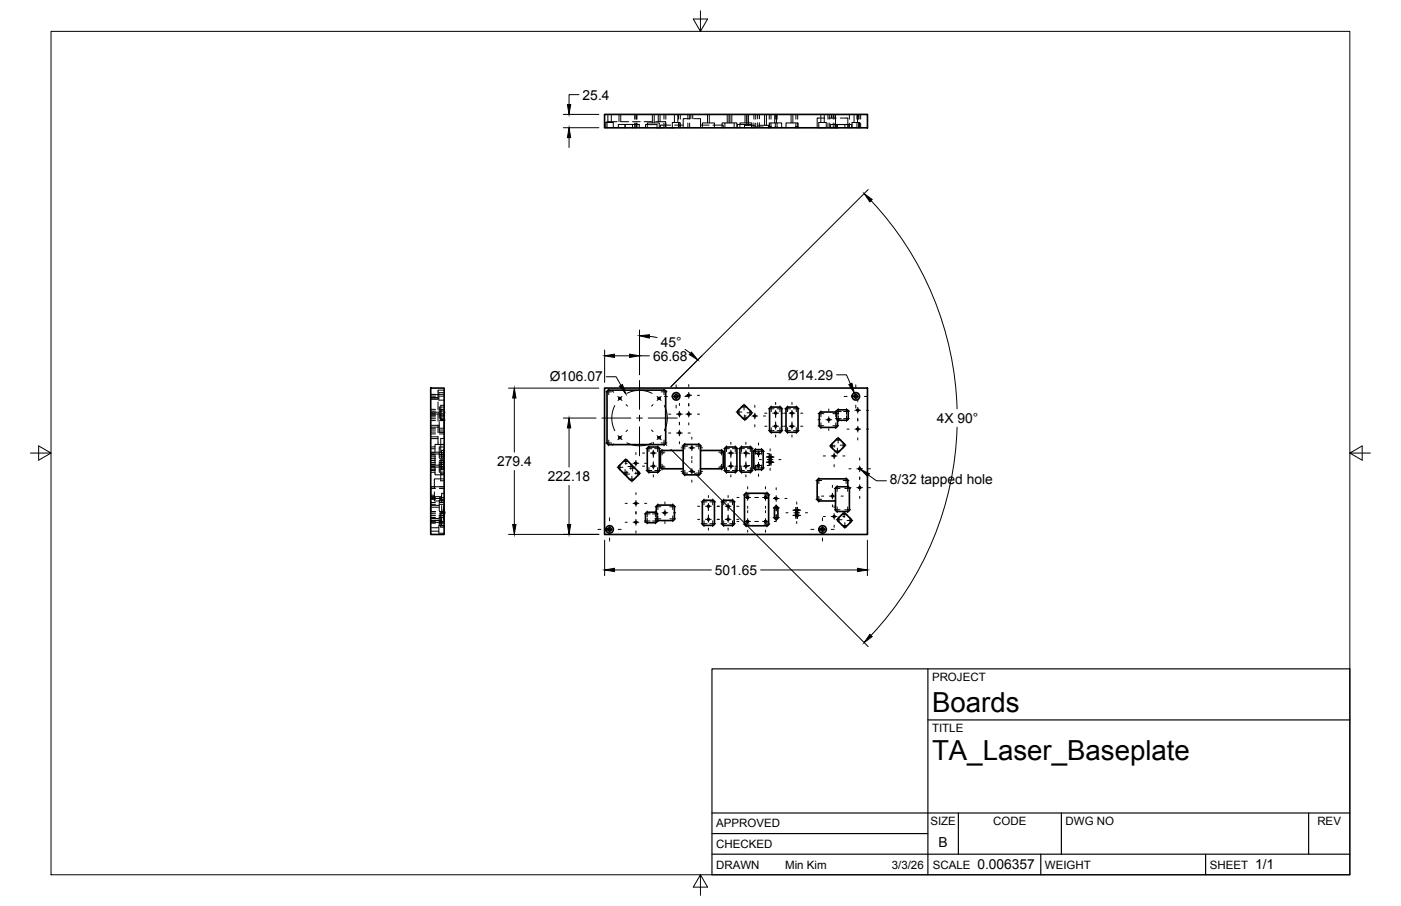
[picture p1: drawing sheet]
<svg xmlns="http://www.w3.org/2000/svg" width="432mm" height="279mm" viewBox="0 0 432 279" stroke-linecap="round" stroke-linejoin="round" font-family="sans-serif">
<!-- layer: Visible -->
<g fill="none" stroke="#000" stroke-width=".51">
<path d="M186.3 35.3h81.1v4.1h-81.1zM132.8 119.7h4.1v45.1h-4.1zM186.3 119.7h81.1v45.1h-81.1zM187.3 120.4h17.6l.3 .4-.1 16.1-.4 .2-17.4-.1-.2-.4v-15.8zM199.8 137.9l2.9-.1 .5 .3v7l-.2 .4-3 .1-.4-.3-.1-6.9zM210.6 138.9h-6.5l-.6 .5v4.7l.3 .4 6.8 .1M211.1 137.1h4.3M211.1 137l-.5 .6v8.3M215.4 137l.4 .3 .1 1.6M223.7 137.9l2.9-.1 .5 .3v7l-.2 .4-3 .1-.4-.3-.1-6.9zM228.3 137.9l3-.1 .4 .3 .1 7-.3 .4-2.9 .1-.5-.3-.1-6.9zM229 125.1h.7l1.9 2.1-.1 .5-1.8 1.6-.5-.1-1.9-2 .1-.5 1.6-1.6"/>
<path d="M232.8 138.7h1.9M232.8 138.6l-.5 .6v5.1l.5 .5h1.9l.5-.3v-5.3l-.5-.6M237.2 132.8l.5 .5h2.7l.5-.5M237.2 132.8v-6.7l.5-.6h2.7l.4 .3 .1 7M242.3 132.8l.5 .5h2.6M245.4 125.5h-2.6l-.5 .3v7M245.5 125.5l.5 .6v6.7M246 132.8l-.5 .5M256.2 137.2l2-2 .5 .2 1.7 1.7-.2 .5-2 2-.5-.2-1.5-1.5M256.2 137.1v.8M257.9 127.1h-5.1l-.3 .5 .1 3.9 .4 .3 4.9-.1 .2-.4v-1.8M258.1 126.4h3.1l.3 .5-.1 2.4-.5 .3h-2.5l-.4-.2-.1-2.5z"/>
<path d="M190.7 143.7v.8l2 1.7M192.7 146.2l.1 .4M194.8 143.5l-1.6-1.6-.5-.1-2 1.9M194.8 143.5l.2 .4 1.9 1.7M196.9 146.3l-2 1.9-.5-.1-1.6-1.5M196.9 145.6v.7M202.3 158.1v-1.8l.2-.5h4.9l.4 .2 .1 4-.3 .5h-5.1M202.3 158h-3.1l-.2 .5-.1 2.2M202.3 158l.2 .3v2.4M210.6 145.9l.5 .5M215.9 145.9l-.5 .5h-4.3M215.9 144.6l6.8-.1 .2-.4v-4.9l-.5-.3h-6.5v7"/>
<path d="M216.7 154.3h3l.4 .2 .1 7-.3 .5h-2.9l-.5-.2v-7zM222.8 154.3h3l.4 .2 .1 7-.3 .5h-2.9l-.5-.2-.1-7zM229.7 152.2l6.7-.1 .4 .3 .1 9.2-.2 .5h-6.7l-.4-.2-.1-9.3zM237 142.4l.8 .1-.7 .2zM237 140.8l.8 .1-.7 .2zM239.2 156.1h.1M239.2 156.1l-.5 .5v3.1l.5 .5M239.3 156.1l.5 .5v3.1l-.5 .5M245.2 158.8l.8 .2-.7 .1zM245.2 157.2l.8 .1-.7 .2zM257.5 157.2l.5 .5h3.3l.5-.5M257.5 154.5v2.7"/>
<path d="M260.5 158.4l1.8 1.7M260.6 158.4h-.8l-1.5 1.5-.2 .5 2 2h.7M261.3 150.1h.1M261.3 148.2v1.9M261.3 150.1l.5 .5v6.6M261.3 148.2l-.5-.5-8.7 .1-.2 .4v6l.5 .3h5.1l.1-4.2 .4-.2h3.3M199 160.7l.5 .5h2.5l.5-.5M239.2 160.2h.1M262.3 160.9l-1.5 1.5M262.3 160.2v.7"/>
<circle cx="191.1" cy="122.9" r=".29"/>
<circle cx="191.1" cy="135" r=".29"/>
<circle cx="201.4" cy="139.7" r=".29"/>
<circle cx="203.2" cy="135" r=".29"/>
<circle cx="203.2" cy="122.9" r=".29"/>
<circle cx="208.4" cy="122.2" r=".54"/>
<circle cx="208.4" cy="122.2" r="1.15"/>
<circle cx="209.4" cy="127.7" r=".29"/>
<circle cx="209.4" cy="133.5" r=".29"/>
<circle cx="212.3" cy="127.7" r=".29"/>
<circle cx="212.3" cy="121.9" r=".29"/>
<circle cx="213.2" cy="138.1" r=".29"/>
<circle cx="225.3" cy="139.7" r=".29"/>
<circle cx="229.9" cy="139.7" r=".29"/>
<circle cx="232.7" cy="128.3" r=".29"/>
<circle cx="233.8" cy="139.9" r=".29"/>
<circle cx="239.1" cy="131.4" r=".29"/>
<circle cx="239.1" cy="127.4" r=".29"/>
<circle cx="244.1" cy="131.4" r=".29"/>
<circle cx="244.1" cy="127.4" r=".29"/>
<circle cx="255.5" cy="129.4" r=".29"/>
<circle cx="263.8" cy="122.2" r=".54"/>
<circle cx="263.8" cy="122.2" r="1.15"/>
<circle cx="264.4" cy="126.5" r=".29"/>
<circle cx="264.4" cy="132.3" r=".29"/>
<circle cx="196" cy="142.9" r=".29"/>
<circle cx="196" cy="155.2" r=".29"/>
<circle cx="201.4" cy="143.8" r=".29"/>
<circle cx="204.9" cy="158.1" r=".29"/>
<circle cx="213.2" cy="145.4" r=".29"/>
<circle cx="218.3" cy="156.1" r=".29"/>
<circle cx="224.4" cy="156.1" r=".29"/>
<circle cx="225.3" cy="143.8" r=".29"/>
<circle cx="229.9" cy="143.8" r=".29"/>
<circle cx="230.5" cy="153.4" r=".29"/>
<circle cx="233.8" cy="143.6" r=".29"/>
<circle cx="236" cy="153.4" r=".29"/>
<circle cx="237.4" cy="141.7" r=".29"/>
<circle cx="239.2" cy="153.7" r=".29"/>
<circle cx="245.6" cy="158.1" r=".29"/>
<circle cx="256.6" cy="153" r=".29"/>
<circle cx="257.1" cy="159.3" r=".29"/>
<circle cx="257.1" cy="140.6" r=".29"/>
<circle cx="265" cy="144.6" r=".29"/>
<circle cx="265" cy="150.4" r=".29"/>
<circle cx="187.9" cy="163.3" r=".54"/>
<circle cx="187.9" cy="163.3" r="1.15"/>
<circle cx="196" cy="161" r=".29"/>
<circle cx="218.3" cy="160.2" r=".29"/>
<circle cx="224.4" cy="160.2" r=".29"/>
<circle cx="230.5" cy="160.8" r=".29"/>
<circle cx="236" cy="160.8" r=".29"/>
<circle cx="253.5" cy="163.3" r=".54"/>
<circle cx="253.5" cy="163.3" r="1.15"/>
</g>
<g fill="#000">
<circle cx="237" cy="142.5" r=".25"/>
<circle cx="237" cy="140.9" r=".25"/>
<circle cx="237.8" cy="140.9" r=".25"/>
<circle cx="237.8" cy="142.5" r=".25"/>
<circle cx="245.2" cy="157.4" r=".25"/>
<circle cx="245.2" cy="159" r=".25"/>
<circle cx="246" cy="157.4" r=".25"/>
<circle cx="246" cy="159" r=".25"/>
</g>
<!-- layer: Hidden -->
<g fill="none" stroke="#000" stroke-width=".31">
<path d="M186.7 39.4v-1.6h2.3v1.6M187.3 35.3v2.5M188.4 35.3v2.5M190.2 37.5h-3.1v1.9M190.6 39.4v-1h4.3v1v-1h2.1v1M190.8 35.3v2.2M191.3 35.3v2.2M191.4 37.5h2.4M192.7 38.4v1M194.9 37.5h2.4M195.7 35.3v1.4M195.7 38v1.4"/>
<path d="M196.2 35.3v1.4M196.2 38v1.4M198.5 37.5h2.4M198.9 39.4v-1h3.6v1M199.5 39.4v-1.5h3.7v1.5M201.1 35.3v2.6M201.6 35.3v2.6M202.1 37.5h3.1v1.9M202.3 39.4h2.2M202.9 35.3v2.2M203.4 35.3v2.2M204.6 35.3v1.4"/>
<path d="M204.6 38v1.4M205.2 35.3v1.4M205.7 39.4h2.2M206.7 38.6h-3.2v.8M207.2 39.4v-1.6h2.3v1.6M207.9 35.3v2.5M207.9 38.6h2.7M208.9 35.3v2.5M209.1 35.3v1.4M209.1 38v1.4M209.7 35.3v1.4M209.7 38v1.4"/>
<path d="M212 35.3v1.4M212 38v1.4M212.6 35.3v1.4M212.6 38v1.4M212.6 36.6h-2v2.8M212.9 35.3v1.3M213.5 35.3v1.3M213.8 36.6h2.1v2.8M215.9 38.6h2.6M216.5 39.4v-1.5h3.7v1.5M218.1 35.3v2.6M218.6 35.3v2.6"/>
<path d="M219.7 38.6h3.2v.8M223.4 39.4v-1.5h3.7v1.5M223.4 37.9h-.9v1.5M224.1 35.3v2.6M224.7 35.3v2.6M225 35.3v2.6M225.6 35.3v2.6M226.3 37.9v1.5M227.3 39.4v-1h4.3v1M228 39.4v-1.5h3.8v1.5M229.6 35.3v2.6M230.2 35.3v3.4"/>
<path d="M230.7 35.3v3.4M232.3 39.4v-.2h2.9v.2M232.4 35.3v1.4M232.4 38v1.4M232.6 38.7h-3.1v.7M232.9 35.3v1.4M232.9 38v1.4M233.5 35.3v1.3M233.5 37.8v1.4M233.8 38.7h3.1v.7l.1-.3h.8v.3M234.1 35.3v1.3M234.1 37.8v1.4"/>
<path d="M235.6 35.3v3.4M236.2 35.3v3.4M237.1 35.3v1.4M237.1 38v1.4M237.2 39.4v-1.5h3.7v1.5M237.6 35.3v1.4M237.6 38v1.4M238.7 39.4v-.2h1.1v.2M238.8 35.3v2.6M239 35.3v1.4M239 38v1.4M239.3 35.3v2.6"/>
<path d="M239.5 35.3v1.4M239.5 38v1.4M242.3 39.4v-1.5h3.7v1.5v-.3h-.8v.3M243.8 35.3v2.6M244.4 35.3v2.6M245.3 35.3v1.4M245.3 38v1.4M245.9 35.3v1.4M245.9 38v1.4M252.3 39.4v-1.6h2.4v1.6M252.5 39.4h2.2M253 35.3v2.5"/>
<path d="M254 35.3v2.5M254.2 36.4h-2.3v3M255.2 35.3v1.4M255.2 38v1.4M255.4 36.4h2.4M255.7 35.3v1.4M255.7 38v1.4M255.9 39.4h2v-1h3.5v1M256.3 35.3v1.1M256.8 38v1.4M256.8 35.3v1.4M257.4 35.3v1.4"/>
<path d="M257.4 38v1.4M257.9 39.4h.2M258.1 38.4v1M258.1 39.4h.1M259 36.4h2.3v3M260.4 38.4h-4.4v1M260.4 38.4h2.1v1M260.4 38.4v1M261.8 36.8v-1.5h-4.3v4.1M261.8 38v1.4M262.6 39.4v-1.6h2.3v1.6M263.2 35.3v2.5"/>
<path d="M264.1 35.3v1.4M264.1 38v1.4M264.3 35.3v2.5M264.7 35.3v1.4M264.7 38v1.4M265.3 35.3v1.4M265.3 38v1.4M132.8 134.7h2.2v2.4h1.9M132.8 137.8h1.3M132.8 133.8h1.4M132.8 133.2h1.4M132.8 128h1.4"/>
<path d="M132.8 127.4h1.4M132.8 122.2h1.4M132.8 121.6h1.4M132.8 132.6h1.4M132.8 132.1h1.4M132.8 128.6h1.4M132.8 126.8h1.4M132.8 126.2h1.4M132.8 140h2.6M132.8 139.4h2.6M132.8 135.3h2.2M132.8 138.4h1.3"/>
<path d="M132.8 123.1h2.2M132.8 122.6h2.2M132.8 122.8h2.5M132.8 121.7h2.5M132.8 139.6h1.3M132.8 131.7h2.6M132.8 131.2h2.6M132.8 127.7h2.6M132.8 127.1h2.6M132.8 129.7h1.4M132.8 129.1h1.4M135 124v2.3"/>
<path d="M135 127.5v2.4M135 131.1v2.4M135.4 130v3.3h1.5M135.4 133.8h1.5M135.4 133.2h1.5M135.4 128h1.5M135.4 127.4h1.5M135.4 122.2h1.5M135.4 121.6h1.5M135.4 132.6h1.5M135.4 132.1h1.5M135.4 128.6h1.5"/>
<path d="M135.4 126.8h1.5M135.4 126.2h1.5M135.4 129.7h1.5M135.4 129.1h1.5M136.9 127.1v1.7M136.9 130v1.8M136.9 127.1h.1M136.9 126.4h-1v3.2h1M136.9 125.5h-1.5v3.3M136.9 138.7h-.2v2.4M136.9 121.1h-1.6v2.3h1.6M136.9 120.3h-1.9v2.5"/>
<path d="M136.9 138.9h-.8v2.2M136.9 137.1h-2.8v2.3M136.9 137.9h-1.5v3.2M136.9 129.5h.1M136.9 135.2h-1.1v4.4M136.9 125h-1.1v4.4h1.1M136.9 139.6h-1.6M132.8 145.6h1.3M132.8 150.1h4.1M132.8 143.8h1.3M132.8 155.5h1.4M132.8 155h1.4"/>
<path d="M132.8 143.2h1.4M132.8 142.6h1.4M132.8 154h1.4M132.8 153.5h1.4M132.8 159.6h1.4M132.8 159h1.4M132.8 150.7h1.4M132.8 144.8h1.4M132.8 144.3h1.4M132.8 142h1.4M132.8 141.5h1.4M132.8 140.9h1.4"/>
<path d="M132.8 140.3h1.4M132.8 158.4h1.4M132.8 157.9h1.4M132.8 159.9h2.6M132.8 156.4h2.6M132.8 155.9h2.6M132.8 144h2.6M132.8 143.5h2.6M132.8 145.1h1.3M132.8 153.7h3.3M132.8 153.2h3.3M132.8 143.3h1.3"/>
<path d="M132.8 153.3h1.1M132.8 152.7h1.1M132.8 140.2h1.3M132.8 154.5v3.2h1.4M133.9 151.7v2.8h3M133.9 150.1h-1.1v3.2M134.1 144.1v2.3h2.8M134.1 140.5v2.4M135.3 143.8l1.6 .1M135.3 143.3h1.4M135.3 140.2h1.4M135.4 142.3v3.3h1.5"/>
<path d="M135.4 158.8v3.2h1.5M135.4 155.5h1.5M135.4 155h1.5M135.4 143.2h1.5M135.4 142.6h1.5M135.4 154h1.5M135.4 153.5h1.5M135.4 159.6h1.5M135.4 159h1.5M135.4 150.7h1.5M135.4 144.8h1.5M135.4 144.3h1.5"/>
<path d="M135.4 142h1.5M135.4 141.5h1.5M135.4 140.9h1.5M135.4 140.3h1.5M135.4 158.4h1.5M135.4 157.9h1.5M135.4 157.7h1.5M136.1 142.3v2.3h.8M136.1 159.5v2.6h.8h-1.6v2.3h1.6M136.1 155.9v2.4M136.7 142.3v2.5h.2M136.9 147.7h-3v2.8"/>
<path d="M136.9 152.1h-.8v2.6M136.9 154.3h-1.5v3.3M136.9 158h-1v3.2h1M136.9 155.8v4.7M136.9 158.1h.1M136.9 141.8h-1.1v4.4h1.1h-1.1v2.1h1.1M136.9 158.2h-1.1v4.4h1.1M136.9 156.1h-.2v4.1h.2M136.9 158.8h-.4v.3h.4M136.9 157.2h-.4v.3h.4M136.9 142.4h-.4v.3h.4M136.9 140.8h-.4v.3h.4"/>
<path d="M136.9 158.4h.1M136.9 157.9h.1M132.8 161.3h1.4M132.8 160.8h1.4M132.8 163.8h2.5M132.8 162.8h2.5M132.8 160.4h2.6M132.8 161.1h3.3M132.8 160.5h3.3M135.4 161.3h1.5M135.4 160.8h1.5"/>
</g>
<!-- layer: Border -->
<path d="M15.7 9.7h400.3v260.1h-400.3zM215.9 3.3v6.4l-2.2-3.8h4.4l-2.2 3.8M9.4 139.7h6.3l-3.8-2.2v4.4l3.8-2.2M416 139.7l3.8 2.2v-4.4l-3.8 2.2h6.4M215.9 269.8l2.2 3.8h-4.4l2.2-3.8v6.3" fill="none" stroke="#000" stroke-width=".31"/>
<!-- layer: Titleblock -->
<path d="M219.4 206.3h196.6v63.5h-196.6zM286 206.3v63.5M286 222h130M219.4 257.1h66.6M219.4 250.7h196.6M295.4 250.7v12.7M327.1 250.7v12.7M403.3 250.7v12.7M219.4 263.4h196.6M320.8 263.4v6.4M371.6 263.4v6.4" fill="none" stroke="#000" stroke-width=".36"/>
<!-- layer: Smart Centers -->
<g fill="none" stroke="#000" stroke-width=".31">
<path d="M187.6 120v1.7M197.1 117.3v9M204.7 120v1.7M208.4 118.7v.9M212.3 118.6v.6M263.8 118.7v.9M185.5 128.9h8.9M186.7 136.6h1.8M186.7 120.8h1.8M187.6 135.7v1.8M188.7 120.5l.5 .5M189.2 136.9l-.5 .5"/>
<path d="M189.5 125.1a8.6 8.6 0 0 0 0 7.7M190.4 122.3l1.3 1.2M190.5 134.3l1.2 1.3M191.7 134.4l-1.3 1.2M191.7 122.3l-1.2 1.2M193 124.8l.4 .4M193.2 136.6a8.6 8.6 0 0 0 7.8 0M193.2 121.3a8.6 8.6 0 0 1 7.8 0M193.4 132.6l-.4 .5M196 139.6v.6M196.2 128.9h1.8M197.1 128v1.8"/>
<path d="M197.1 131.6v8.9M198 139.7h.7M199.1 138.4h1.8M199.8 128.9h8.9M200 137.5v1.8M200.5 139.7h1.7M200.8 132.6l.5 .5M201.3 124.8l-.5 .4M201.4 136.4v.6M201.4 138.8v2.3M201.8 138.4h1.8M202.5 122.3l1.3 1.2"/>
<path d="M202.5 134.4l1.3 1.2M202.7 137.5v1.8M203.2 139.4h1.7M203.8 134.3l-1.3 1.3M203.8 136.6h1.8M203.8 120.8h1.8M203.8 122.3l-1.3 1.2M204 139.7h.7M204 138.5v1.8M204.7 135.7v1.8M204.7 125.1a8.6 8.6 0 0 1 0 7.7M204.8 122.3h.9"/>
<path d="M205.1 136.9l.4 .5M205.5 120.5l-.4 .5M206.1 133.5h.6M206.1 127.7h.6M207.5 122.3h1.8M208.4 121.4v1.7M208.4 124.9v.9M208.5 133.5h1.8M208.5 127.7h1.8M209 121.9h.6M209.4 124.4v.7M209.4 126.8v1.8"/>
<path d="M209.4 130.2v.8M209.4 132.7v1.7M209.4 136.2v.7M209.9 138.1h.6M210.2 137.6h1.8M211.1 122.3h.9M211.1 136.7v1.8M211.4 127.7h1.8M211.4 121.9h1.8M212.1 133.5h.6M212.3 121v1.8M212.3 124.4v.8"/>
<path d="M212.3 126.8v1.8M212.3 130.4v.6M212.3 138.1h1.8M213.2 134.8v.6M213.2 137.2v1.8M214.5 137.6h1.8M215 127.7h.6M215 121.9h.6M215.4 136.7v1.8M215.9 138.1h.7M221.5 139.4h1.8M221.9 139.7h.7"/>
<path d="M222.4 138.5v1.8M223 138.4h1.8M223.9 137.5v1.8M224.4 139.7h1.8M225.3 136.4v.6M225.3 138.8v2.3M225.7 138.4h1.8M226.6 139.7h.6M226.6 137.5v1.8M226.9 127.1h1.8M227.7 138.4h1.7M227.8 126.2v1.8"/>
<path d="M227.9 139.7h.7M228.4 125.5h1.8M228.6 137.5v1.8M228.7 128.9h1.7M229 139.7h1.8M229.3 128.3h.7M229.3 124.6v1.8M229.6 128v1.8M229.9 136.4v.6M229.9 138.8v2.3M230.2 127.3h1.8M230.4 138.4h1.7"/>
<path d="M230.4 139.9h.7M231.1 126.4v1.8M231.2 137.5v1.8M231.8 128.3h1.7M231.9 139.2h1.8M232.6 139.7h.6M232.6 125v.6M232.6 127.4v1.8M232.6 131v.6M232.8 138.3v1.8M232.9 139.9h1.8M233.8 136.6v.6"/>
<path d="M233.8 139v1.9M233.8 139.2h1.8M234.7 138.3v1.8M235.3 128.3h.7M235.7 131.4h.7M235.7 127.4h.7M236.5 139.9h.6M236.8 132.8h1.8M236.8 126.1h1.8M237.4 138.4v.7M237.7 125.2v1.8M237.7 131.9v1.8"/>
<path d="M238.1 131.4h1.8M238.1 127.4h1.8M239.1 124.1v.6M239.1 126.5v2.3M239.1 130.1v2.3M239.1 134.1v.7M239.5 132.8h1.8M239.5 126.1h1.8M240.4 125.2v1.8M240.4 131.9v1.8M240.8 131.4h.6M240.8 127.4h.6"/>
<path d="M241.7 131.4h.7M241.7 127.4h.7M241.9 132.8h1.7M241.9 126.1h1.7M242.7 125.2v1.8M242.7 131.9v1.8M243.2 131.4h1.8M243.2 127.4h1.8M244.1 124.1v.6M244.1 126.5v2.3M244.1 130.1v2.3M244.1 134.1v.7"/>
<path d="M244.5 132.8h1.8M244.5 126.1h1.8M245.4 125.2v1.8M245.4 131.9v1.8M246.8 131.4h.6M246.8 127.4h.6M252.1 129.4h.7M252.1 127.6h1.8M252.1 131.3h1.8M253 126.7v1.8M253 130.4v1.8M254.6 129.4h1.7"/>
<path d="M255.4 126.1v.7M255.4 128.5v1.8M255.4 132.1v.7M255.6 137.5h1.8M256.5 136.6v1.8M256.7 127.6h1.8M256.7 131.3h1.8M257.1 137.3v.6M257.1 139.7v1.8M257.2 139.1h1.8M257.4 135.7h1.8M257.5 126.9h1.8"/>
<path d="M257.5 129.1h1.8M257.6 126.7v1.8M257.6 130.4v1.8M258.1 138.2v1.8M258.1 129.4h.7M258.3 134.8v1.8M258.4 126v1.8M258.4 128.2v1.8M259 137.3h1.8M259.9 136.4v1.8M260 126.9h1.8M260 129.1h1.8"/>
<path d="M260.2 122.3h.9M260.9 126v1.8M260.9 128.2v1.8M261 132.3h.7M261 126.5h.7M262.9 122.3h1.7M263.5 132.3h1.8M263.5 126.5h1.8M263.8 121.4v1.7M263.8 124.9v.9M264.4 123.2v.6M264.4 125.6v1.8"/>
<path d="M264.4 129v.9M264.4 131.4v1.8M264.4 135v.7M266.4 122.3h.9M267.1 132.3h.6M267.1 126.5h.6M187.9 159.7v.9M190.2 144.1h1.8M191.1 143.2v1.8M191.8 145.7h1.7M192 142.3h1.8M192.3 146.2h1.8"/>
<path d="M192.6 142.9h.7M192.7 144.8v1.8M192.7 155.2h.6M192.9 141.4v1.8M193.2 145.3v1.8M193.5 143.9h1.8M193.8 147.7h1.8M194.1 144.4h1.8M194.4 143v1.8M194.8 146.9v1.7M195 143.5v1.8M195.1 142.9h1.8"/>
<path d="M195.1 155.2h1.8M195.6 146h1.8M196 142v1.8M196 145.6v.6M196 151.9v.6M196 154.3v1.8M196 157.7v.9M196.5 145.1v1.8M198 143.8h.7M198.6 158.5h1.8M198.6 142.9h.7M198.7 155.2h.6"/>
<path d="M199.1 145.1h1.8M199.5 157.6v1.8M199.5 159.8v1.8M200 144.2v1.8M200.5 143.8h1.7M201.1 158.5h1.8M201.4 142.4v2.3M201.4 146.4v.7M201.6 158.1h.6M201.8 145.1h1.8M201.9 160h1.8M201.9 156.3h1.8"/>
<path d="M202 157.6v1.8M202 159.8v1.8M202.7 144.2v1.8M202.8 155.4v1.8M202.8 159.1v1.8M203.2 144.1h1.7M204 143.8h.7M204 158.1h1.8M204 143.2v1.7M204.9 154.8v.7M204.9 157.2v1.8M206.5 160h1.8"/>
<path d="M206.5 156.3h1.8M207.3 155.4v1.8M207.3 159.1v1.8M207.6 158.1h.7M209.9 145.4h.6M210.2 145.9h1.8M211.1 145v1.8M212.3 145.4h1.8M213.2 140.8v.6M213.2 142v.7M213.2 144.5v1.8M213.2 148v.7"/>
<path d="M214.5 145.9h1.8M215 156.1h.6M215.4 145v1.8M215.9 145.4h.7M216.1 154.8h1.8M217 153.9v1.8M217.4 156.1h1.8M218.3 152.8v.6M218.3 155.2v2.3M218.3 158.8v2.3M218.8 154.8h1.8M219.7 153.9v1.8"/>
<path d="M221 156.1h.7M221.5 144.1h1.8M221.9 143.8h.7M222.2 154.8h1.7M222.4 143.2v1.7M223 145.1h1.8M223.1 153.9v1.8M223.5 156.1h1.8M223.9 144.2v1.8M224.4 143.8h1.8M224.4 152.8v.6M224.4 155.2v2.3"/>
<path d="M224.4 158.8v2.3M224.9 154.8h1.7M225.3 142.4v2.3M225.3 146.4v.7M225.7 145.1h1.8M225.7 153.9v1.8M226.6 143.8h.6M226.6 144.2v1.8M227.1 156.1h.6M227.1 153.4h.7M227.7 145.1h1.7M227.9 143.8h.7"/>
<path d="M228.6 144.2v1.8M229 143.8h1.8M229.1 152.6h1.8M229.6 153.4h1.7M229.9 142.4v2.3M229.9 146.4v.7M230 151.7v1.8M230.4 145.1h1.7M230.4 150.1v.6M230.4 152.5v1.8M230.4 156.1v.7M230.4 157.5v.6"/>
<path d="M230.4 159.9v1.8M230.4 143.6h.7M231.2 144.2v1.8M231.9 144.3h1.8M232.6 143.8h.6M232.6 153.4h1.2M232.8 143.4v1.8M232.9 143.6h1.8M233.8 142.6v1.9M233.8 146.2v.7M233.8 144.3h1.8M234 141.7h.7"/>
<path d="M234.7 143.4v1.8M235 153.4h1.8M235.5 152.6h1.8M235.9 153.7h.6M235.9 150.1v.6M235.9 152.5v1.8M235.9 156.1v.7M235.9 157.5v.6M235.9 159.9v1.8M236.2 142.5h2.3M236.2 140.9h2.3M236.4 151.7v1.8"/>
<path d="M236.5 143.6h.6M236.5 141.7h1.8M237.1 140v3.4M237.4 140.8v1.8M237.4 144.4v.7M237.6 140v3.4M238.3 156.6h1.8M238.3 159.6h1.8M238.3 153.7h1.8M238.6 153.4h.7M239.2 155.7v1.8M239.2 158.8v1.7"/>
<path d="M239.2 150.4v.6M239.2 152.8v1.8M240 141.7h.7M241.9 153.7h.6M242.2 158.1h.7M244.4 158.9h2.3M244.4 157.3h2.3M244.7 158.1h1.8M245.3 156.4v3.5M245.6 154.8v.7M245.6 157.2v1.8M245.8 156.4v3.5"/>
<path d="M248.2 158.1h.7M251.5 148.2h1.8M251.5 154h1.8M252.4 147.3v1.8M252.4 153.1v1.8M253.2 153h.7M253.5 159.7v.9M253.7 159.3h.7M253.7 140.6h.7M255.7 153h1.8M256.2 159.3h1.8M256.2 140.6h1.8"/>
<path d="M256.6 149.7v.6M256.6 152.1v1.8M256.6 155.7v.6M257.1 143.3v.6M257.1 156v.6M257.1 158.4v1.8M257.1 157.2h1.8M257.1 150.6h1.8M258 149.7v1.8M258 156.3v1.8M258.6 159.4v1.8M259.2 153h.7"/>
<path d="M259.3 158.7h1.7M259.8 159.3h.6M259.8 140.6h.6M259.9 148.2h1.8M260.2 157.8v1.8M260.4 157.2h1.7M260.4 150.6h1.7M260.8 147.3v1.8M261.3 149.7v1.8M261.3 156.3v1.8M261.6 150.4h.7M261.6 144.6h.7"/>
<path d="M262 159.6v1.8M264.1 150.4h1.8M264.1 144.6h1.8M265 141.2v.7M265 143.7v1.8M265 147.1v.8M265 149.5v1.8M265 153.1v.6M267.7 150.4h.6M267.7 144.6h.6M184.3 163.3h.9M187 163.3h1.8"/>
<path d="M187.9 162.4v1.8M187.9 165.9v1M190.6 163.3h.9M192.7 161.1h.6M195.1 161.1h1.8M196 160.1v1.8M196 163.7v.7M198.6 160.7h1.8M198.7 161.1h.6M201.1 160.7h1.8M204.9 160.8v.7M215 160.2h.6"/>
<path d="M216.1 161.5h1.8M217 160.6v1.8M217.4 160.2h1.8M218.3 162.8v.7M218.8 161.5h1.8M219.7 160.6v1.8M221 160.2h.7M222.2 161.5h1.7M223.1 160.6v1.8M223.5 160.2h1.8M224.4 162.8v.7M224.9 161.5h1.7"/>
<path d="M225.7 160.6v1.8M227.1 160.2h.6M227.1 160.8h.7M229.1 161.6h1.8M229.6 160.8h1.7M230 160.7v1.8M230.4 163.5v.6M232.6 160.8h1.2M235 160.8h1.8M235.5 161.6h1.8M235.9 163.5v.6M236.4 160.7v1.8"/>
<path d="M238.6 160.8h.7M245.6 160.8v.7M249.9 163.3h.9M252.6 163.3h1.8M253.5 162.4v1.8M253.5 165.9v1M256.2 163.3h.9M257.1 162v.6M257.7 160.3h1.8M259.5 162.1h1.8M260.4 161.2v1.8M261.1 160.5h1.7"/>
</g>
<!-- layer: FD_Dimensions -->
<g fill="none" stroke="#000" stroke-width=".31">
<path d="M173.6 39.4h11M173.6 35.3h11M178.4 29.2h-3v3M175.4 42.4v3.1M267.6 58.4l-60.8 60.9M268.5 61.9a97.9 97.9 0 0 1 26.5 64.2M156.7 119.7h27.9M186.4 108v9.9M186.8 116.2h3.1l1.5 2.6M189.4 109.7h4.7M197.1 101.8v13.7M197.1 109.7h3.1"/>
<path d="M200.2 103.7l2.3 .4M211.2 107.8l1.6 1.1M257.9 115.6h3l1.2 2.8M158.5 122.7v16.7M173.6 128.9h10.1M175.4 132v12M206.8 138.6l60.8 60.8M295 131.7a97.9 97.9 0 0 1-26.5 64.3M158.5 145.1v16.7M175.4 149.7v12.1M267.7 146.5l2.5 1.8h3M156.7 164.8h27.9"/>
<path d="M186.4 166.6v10.9M189.4 175.8h29.8M234.4 175.8h29.9M267.3 166.6v10.9"/>
</g>
<g fill="#000" stroke="#000" stroke-width=".31">
<path d="M174.9 32.2h1l-.5 3.1zM175.4 39.4l.5 3h-1zM266.3 59.7l2.5 1.8-.7 .8zM186.4 109.7l3-.5v1zM190.9 119.1l.9-.5 1.1 2.9zM194.1 109.2l3 .5-3 .5zM197.1 103.5l3.1-.3-.1 1zM213.1 108.6l2 2.4-2.7-1.7zM261.6 118.6l1-.4 .7 3zM158.5 119.7l.5 3h-1zM175.4 128.9l.5 3.1h-1zM265.2 144.7l2.8 1.4-.6 .8z"/>
<path d="M158 161.8h1l-.5 3zM174.9 161.8h1l-.5 3zM186.4 175.8l3-.5v1zM264.3 175.3l3 .5-3 .5zM268.1 195.6l.7 .7-2.5 1.9z"/>
</g>
<g font-size="8.5">
<text x="287.3" y="219.5">Boards</text>
<text x="287.3" y="234.5">TA_Laser_Baseplate</text>
</g>
<g font-size="4.3">
<text x="179.6" y="30.7">25.4</text>
<text x="203.7" y="107">45°</text>
<text x="201.3" y="111.2">66.68</text>
<text x="169.4" y="117.6">Ø106.07</text>
<text x="242.8" y="117.1">Ø14.29</text>
<text x="288.7" y="130.4">4X 90°</text>
<text x="153.2" y="143.7">279.4</text>
<text x="168.9" y="148.4">222.18</text>
<text x="274.3" y="149.4">8/32 tapped hole</text>
<text x="220.3" y="177.3">501.65</text>
<text x="289.3" y="261.2">B</text>
<text x="301.2" y="268.1">0.006357</text>
<text x="386.8" y="268.1">1/1</text>
</g>
<g font-size="3.5">
<text x="287.3" y="210.1">PROJECT</text>
<text x="287.3" y="225.8">TITLE</text>
<text x="220.7" y="255.2">APPROVED</text>
<text x="286.7" y="254.5">SIZE</text>
<text x="306.1" y="254.5">CODE</text>
<text x="328.4" y="254.5">DWG NO</text>
<text x="406" y="254.5">REV</text>
<text x="220.7" y="261.5">CHECKED</text>
<text x="220.7" y="267.9">DRAWN</text>
<text x="242" y="267.9">Min Kim</text>
<text x="274.8" y="267.9">3/3/26</text>
<text x="287.5" y="267.9">SCALE</text>
<text x="322.1" y="267.9">WEIGHT</text>
<text x="372.9" y="267.9">SHEET</text>
</g>
</svg>
